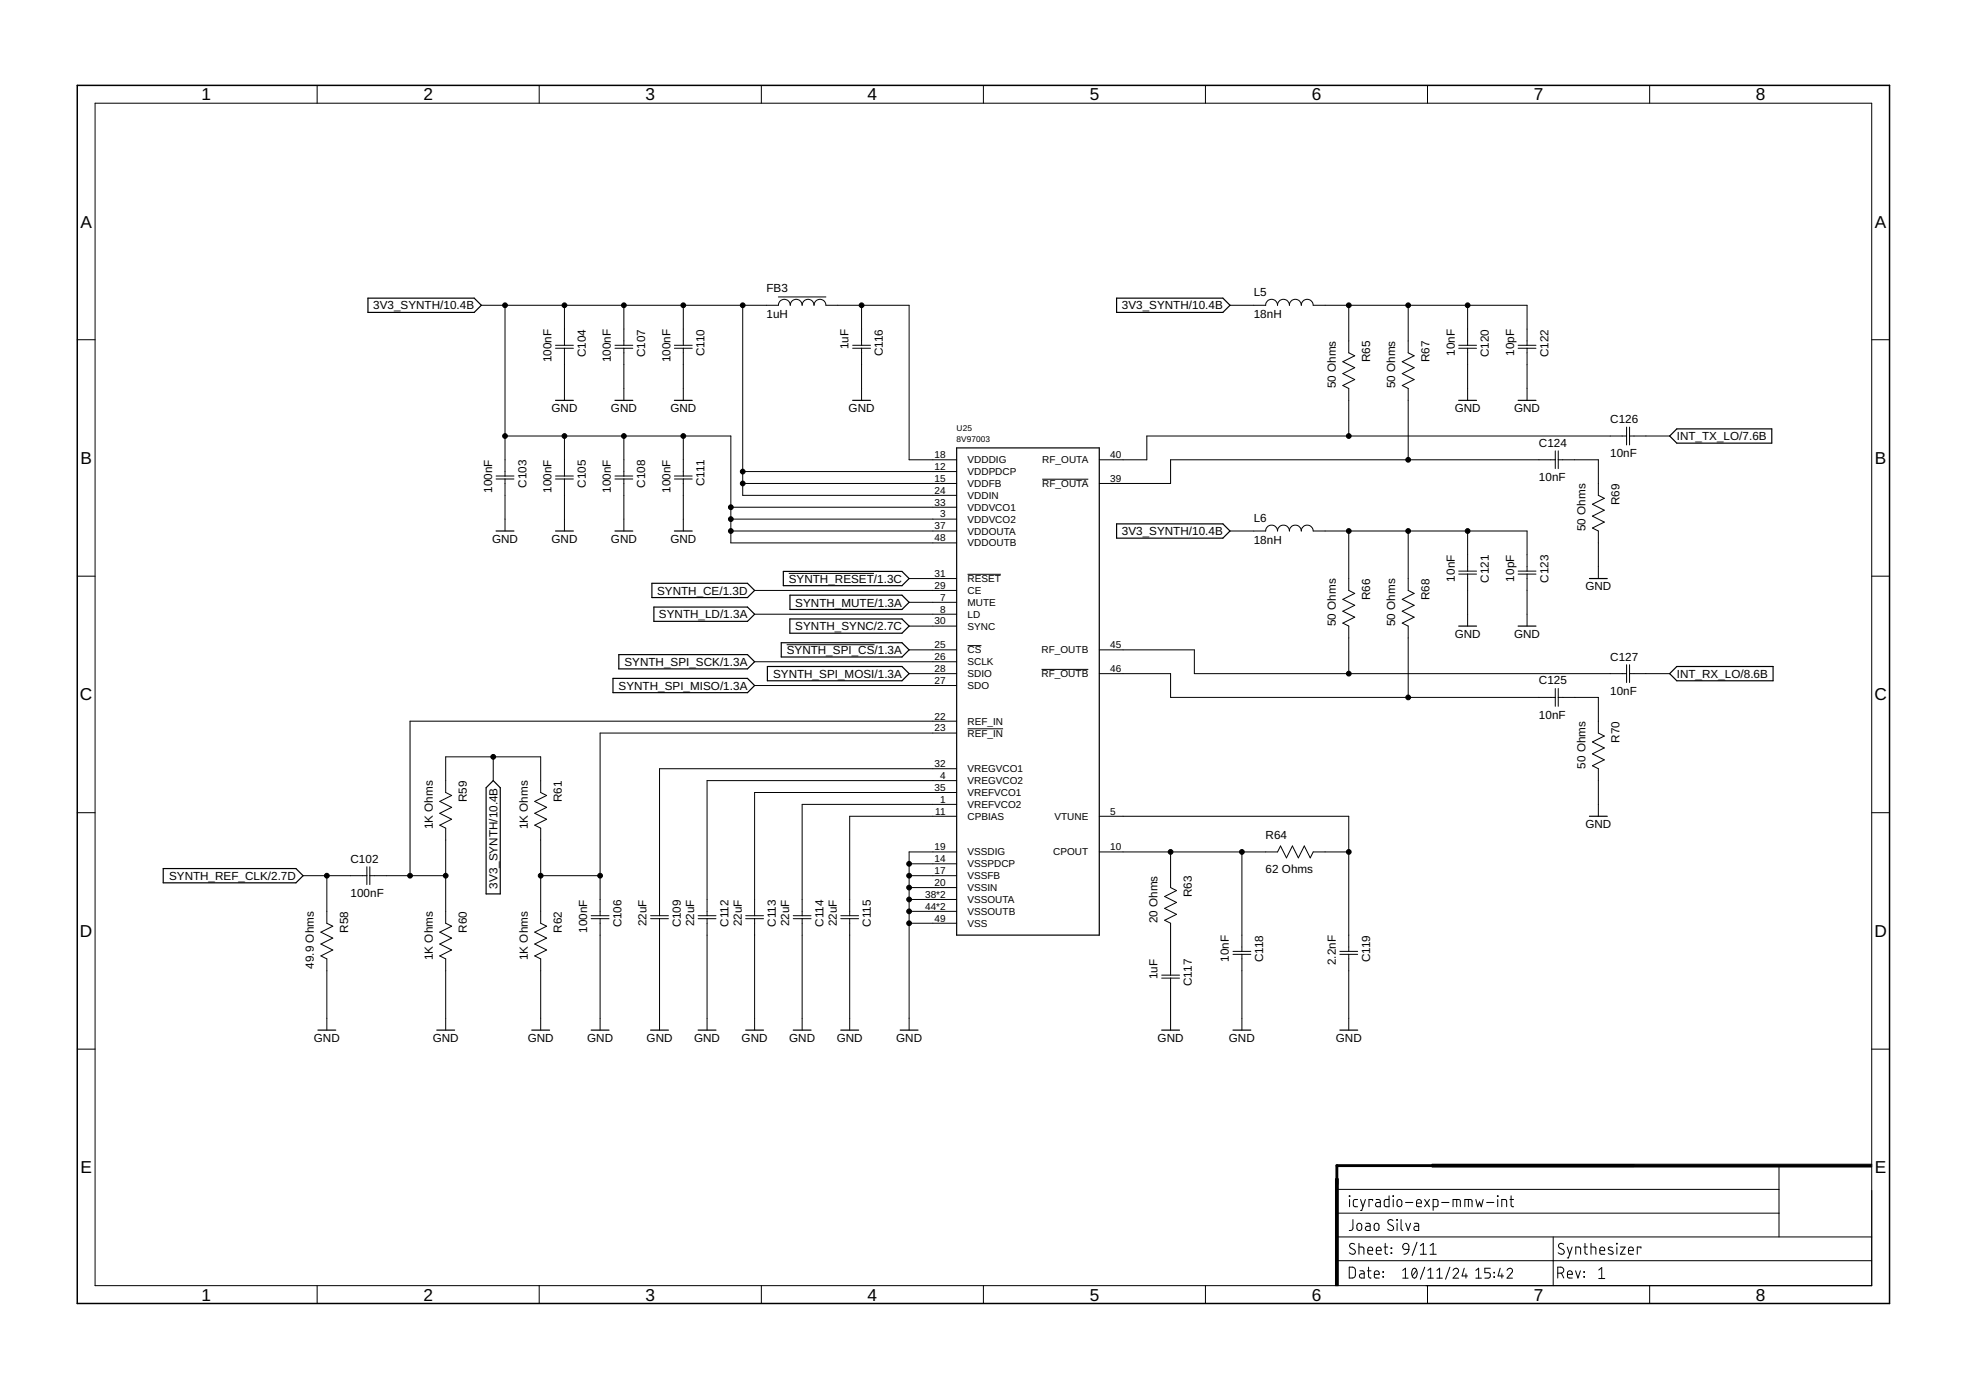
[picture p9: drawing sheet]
<svg xmlns="http://www.w3.org/2000/svg" width="420mm" height="297mm" viewBox="0 0 420 297" stroke-linecap="round" stroke-linejoin="round" font-family="sans-serif">
<g fill="none" stroke="#000" stroke-width=".21">
<path d="M67.8 18.2v3.9M115.2 18.2v3.9M162.7 18.2v3.9M210.2 18.2v3.9M257.6 18.2v3.9M305.1 18.2v3.9M352.6 18.2v3.9M20.3 22.1h379.7v252.6h-379.7zM16.5 72.6h3.8M102.9 65.2h63.4a1.27 1.27 0 0 1 1.3-1.2 1.27 1.27 0 0 1 1.3 1.2 1.27 1.27 0 0 1 1.3-1.2 1.27 1.27 0 0 1 1.2 1.2 1.27 1.27 0 0 1 1.3-1.2 1.27 1.27 0 0 1 1.3 1.2 1.27 1.27 0 0 1 1.2-1.2 1.27 1.27 0 0 1 1.3 1.2h17.8v33.1h10.1M107.9 65.2v36.5M118.7 73.8h3.8"/>
<path d="M118.7 74.4h3.8M120.6 65.2v8.6M120.6 74.4v11.2M131.4 73.8h3.8M131.4 74.4h3.8M133.3 65.2v8.6M133.3 74.4v11.2M144.1 73.8h3.8M144.1 74.4h3.8M146 65.2v8.6M146 74.4v11.2M158.7 65.2v40.7h45.7"/>
<path d="M166.3 63.5h10.2M182.2 73.8h3.8M182.2 74.4h3.8M184.1 65.2v8.6M184.1 74.4v11.2M262.9 65.2h7.6a1.27 1.27 0 0 1 1.3-1.2 1.27 1.27 0 0 1 1.2 1.2 1.27 1.27 0 0 1 1.3-1.2 1.27 1.27 0 0 1 1.3 1.2 1.27 1.27 0 0 1 1.2-1.2 1.27 1.27 0 0 1 1.3 1.2 1.27 1.27 0 0 1 1.3-1.2 1.27 1.27 0 0 1 1.2 1.2h45.7v8.6M288.2 65.2v10.2l1.3 .6-2.5 1.3 2.5 1.3-2.5 1.2 2.5 1.3-2.5 1.3 1.2 .6v10.2M300.9 65.2v10.2l1.3 .6-2.5 1.3 2.5 1.3-2.5 1.2 2.5 1.3-2.5 1.3 1.2 .6v15.3M311.7 73.8h3.9M311.7 74.4h3.9M313.6 65.2v8.6M313.6 74.4v11.2"/>
<path d="M324.4 73.8h3.9M324.4 74.4h3.9M326.3 74.4v11.2M400 72.6h3.8M107.9 93.2h48.3v22.8h48.2M120.6 93.2v8.5M133.3 93.2v8.5M146 93.2v8.5M332.4 98.3h-82.2v5h-15.3M332.4 96.4v3.7M333 98.3h8.6v7.6l1.3 .6-2.6 1.3 2.6 1.2-2.6 1.3 2.6 1.3-2.6 1.2 1.3 .7v10.1M333 96.4v3.7"/>
<path d="M347.6 93.2h-102.5v5.1h-10.2M347.6 91.3v3.8M348.3 91.3v3.8M348.3 93.2h8.5M106 101.7h3.8M106 102.4h3.8M107.9 102.4v11.1M118.7 101.7h3.8M118.7 102.4h3.8M120.6 102.4v11.1M131.4 101.7h3.8M131.4 102.4h3.8"/>
<path d="M133.3 102.4v11.1M144.1 101.7h3.8M144.1 102.4h3.8M146 102.4v11.1M156.2 108.4h48.2M156.2 110.9h48.2M156.2 113.5h48.2M158.7 103.3h45.7M158.7 100.8h45.7M222.7 102.4h9.9M262.9 113.5h7.6a1.27 1.27 0 0 1 1.3-1.3 1.27 1.27 0 0 1 1.2 1.3 1.27 1.27 0 0 1 1.3-1.3 1.27 1.27 0 0 1 1.3 1.3 1.27 1.27 0 0 1 1.2-1.3 1.27 1.27 0 0 1 1.3 1.3 1.27 1.27 0 0 1 1.3-1.3 1.27 1.27 0 0 1 1.2 1.3h45.7v8.5M288.2 113.5v12.7l1.3 .6-2.5 1.3 2.5 1.2-2.5 1.3 2.5 1.3-2.5 1.3 1.2 .6v10.2"/>
<path d="M300.9 113.5v12.7l1.3 .6-2.5 1.3 2.5 1.2-2.5 1.3 2.5 1.3-2.5 1.3 1.2 .6v15.2M313.6 113.5v8.5M16.5 123.1h3.8M161.3 126.2h43.1M161.3 131.3h43.1M168.1 137.8h18.8M168.6 122.5h18.2M194.3 138.9h10.1M194.3 123.6h10.1M194.3 128.7h10.1M194.3 133.8h10.1M206.8 122.7h7.1"/>
<path d="M206.8 138h2.9M234.9 138.9h20.3v5.1h92.4M311.7 122h3.9M311.7 122.7h3.9M313.6 122.7v11.1M324.4 122h3.9M324.4 122.7h3.9M326.3 122.7v11.1M400 123.1h3.8M161.3 141.4h43.1M161.3 146.5h43.1M194.3 144h10.1"/>
<path d="M204.4 156.7h-76.2v39M204.4 154.1h-116.8v33M206.8 155.7h7.6M222.6 143h10M234.9 144h15.3v5h82.2M332.4 147.1v3.8M333 149h8.6v7.7l1.3 .6-2.6 1.3 2.6 1.2-2.6 1.3 2.6 1.3-2.6 1.2 1.3 .7v10.1M333 147.1v3.8M347.6 142v3.9M348.3 144h8.5M348.3 142v3.9M16.5 173.7h3.8"/>
<path d="M105.4 161.7v5.1M204.4 171.9h-33v23.8M204.4 174.4h-22.8v21.3M204.4 164.3h-63.5v31.4M204.4 166.8h-53.3v28.9M204.4 169.4h-43.1v26.3M234.9 174.4h53.3v28.9M400 173.7h3.8M64.8 187.1h13.6M69.8 187.1v10.2l1.3 .6-2.5 1.3 2.5 1.3-2.5 1.2 2.5 1.3-2.5 1.3 1.2 .6v15.2M78.4 185.2v3.8M79 187.1h16.2"/>
<path d="M79 185.2v3.8M115.5 187.1h12.7M126.3 195.7h3.9M126.3 196.3h3.9M128.2 196.3v23.8M139 195.7h3.9M139 196.3h3.9M140.9 196.3v23.8M149.2 195.7h3.8M149.2 196.3h3.8M151.1 196.3v23.8M159.4 195.7h3.8"/>
<path d="M159.4 196.3h3.8M161.3 196.3v23.8M169.5 195.7h3.8M169.5 196.3h3.8M171.4 196.3v23.8M179.7 195.7h3.8M179.7 196.3h3.8M181.6 196.3v23.8M194.3 184.6h10.1M194.3 187.1h10.1M194.3 189.7h10.1M194.3 192.2h10.1"/>
<path d="M194.3 194.8h10.1M194.3 197.3h10.1M204.4 182.1h-10.1v38M234.9 182.1h38.1l.7-1.3 1.2 2.5 1.3-2.5 1.3 2.5 1.2-2.5 1.3 2.5 .6-1.2h7.6M250.2 182.1v7.6l1.2 .6-2.5 1.3 2.5 1.2-2.5 1.3 2.5 1.3-2.5 1.3 1.3 .6v11.1M265.4 182.1v21.2M248.3 208.4h3.8M248.3 209h3.8M250.2 209v11.1M263.5 203.3h3.8M263.5 203.9h3.8M265.4 203.9v16.2"/>
<path d="M286.3 203.3h3.9M286.3 203.9h3.9M288.2 203.9v16.2M16.5 224.2h3.8M95.2 220.1v-15.2l-1.2-.6 2.5-1.3-2.5-1.3 2.5-1.2-2.5-1.3 2.5-1.3-1.3-.6v-20.3l-1.2-.7 2.5-1.2-2.5-1.3 2.5-1.3-2.5-1.2 2.5-1.3-1.3-.6v-7.7h20.3v7.7l1.3 .6-2.5 1.3 2.5 1.2-2.5 1.3 2.5 1.3-2.5 1.2 1.2 .7v20.3l1.3 .6-2.5 1.3 2.5 1.3-2.5 1.2 2.5 1.3-2.5 1.3 1.2 .6v15.2M400 224.2h3.8M285.7 254.2h94.5M285.7 259.2h94.5M288.4 255.5l.1 .2zM288.4 256.3v1.6M290.1 256.3h-.6l-.3 .4 .1 1.1 .8 .1M290.8 256.3l.5 1.6"/>
<path d="M291.8 256.3l-.8 2.4h-.2M293.3 256.6v-.3h-.7v1.6M294.1 256.3h.6l.3 .4v1.2h-.6a.46 .46 0 0 1-.4-.5 .46 .46 0 0 1 .4-.4h.6M296.9 255.5v2.4h-.8l-.3-.4 .1-.9 .2-.3h.8M297.7 255.5l.1 .2zM297.8 256.3v1.6M298.8 256.4l.4-.1a.92 .92 0 0 1 .1 1.5l-.3 .1a.92 .92 0 0 1-.2-1.5zM300.4 257h1.5M302.7 257.1h1.1a.55 .55 0 0 0-.4-.8 .55 .55 0 0 0-.7 .5l.1 1 1 .1M304.5 256.3l1 1.6M305.5 256.3l-1 1.6M306.3 257.9h.8l.2-.3v-1l-.2-.3h-.8v2.4"/>
<path d="M308.1 257h1.6M310.5 257.9v-1.6l1.5 .1 .1 1.5M311.3 256.3v1.6M313.1 257.9v-1.6l1.4 .1 .1 1.5M313.8 256.3v1.6M315.4 256.3l.4 1.6 .4-1.1 .4 1.1 .4-1.6M317.7 257h1.6M320 255.5l.1 .2zM320.1 256.3v1.6M321 257.9v-1.6l.9 .1 .1 1.5M322.7 256.3h.8M322.9 255.5l.1 2.1 .5 .3"/>
<path d="M380.2 249.1v15.2M67.8 274.7v3.9M115.2 274.7v3.9M162.7 274.7v3.9M210.2 274.7v3.9M257.6 274.7v3.9M285.7 269.4h114.3M285.7 264.3h114.3M288.4 270.8h.8l.4 .4v1.5l-.4 .4h-.8zM289.1 260.6v2l-.2 .3-.5 .1M289.5 265.9a.58 .58 0 0 0-.9-.1 .58 .58 0 0 0 .1 .9l.7 .4a.58 .58 0 0 1 .1 .8 .58 .58 0 0 1-.9 0l-.2-.2M290.2 261.5l.4-.1a.92 .92 0 0 1 .2 1.5l-.4 .1a.92 .92 0 0 1-.2-1.5z"/>
<path d="M290.4 266.5l1 .1 .1 1.4M290.4 265.7v2.3M290.6 271.6h.7l.2 .3v1.2h-.5a.46 .46 0 0 1-.5-.4 .46 .46 0 0 1 .5-.5h.5M291.9 261.4h.7l.2 .2v1.4h-.6a.46 .46 0 0 1-.4-.5 .46 .46 0 0 1 .4-.5h.6M292.2 271.6h.8M292.3 267.3h1a.54 .54 0 0 0-.3-.8 .54 .54 0 0 0-.7 .5l.1 .9 .9 .1M292.5 270.8v1.9l.1 .3 .4 .1M293.7 272.3h1a.54 .54 0 0 0-.3-.7 .54 .54 0 0 0-.7 .5l.1 .9 .9 .1M293.8 261.6l.5-.2a.92 .92 0 0 1 .1 1.5l-.3 .1-.3-.2-.1-.4zM294.1 267.3h1.1a.54 .54 0 0 0-.4-.8 .54 .54 0 0 0-.7 .5l.1 .9 1 .1M295.6 272.8l.1 .1zM295.6 271.8l.1 .1z"/>
<path d="M295.8 266.5h.8M296 265.7l.1 2.1 .5 .2M297.3 266.7l.1 .1zM297.3 267.7l.1 .1zM297.7 260.8a.58 .58 0 0 0-.9-.1 .58 .58 0 0 0 .1 .9l.7 .4a.59 .59 0 0 1 0 .9 .59 .59 0 0 1-.8-.1l-.3-.2M298.5 260.6l.1 .2zM298.6 261.4v1.6M299.4 260.6v2l.2 .2 .2 .2M299.8 273.1h1.1M299.8 271.5l.6-.5v2.1M299.9 266a.65 .65 0 0 1 .7-.3 .65 .65 0 0 1 .5 .7v.6h-.8a.61 .61 0 0 1-.5-.4 .61 .61 0 0 1 .1-.6zM300.4 261.4l.5 1.6 .6-1.6"/>
<path d="M301.1 267l-.3 .7-.8 .3M302 271.2l.1-.1a.88 .88 0 0 1 .8 1.2l-.1 .3a.51 .51 0 0 1-.5 .5 .51 .51 0 0 1-.5-.5l-.1-.8zM302.3 261.4h.7l.2 .2v1.4h-.6a.46 .46 0 0 1-.4-.5 .46 .46 0 0 1 .4-.5h.6M302.7 271.5l-.9 1.2M302.8 265.5l-1 2.8M303.6 268h1.2M303.6 266.2l.6-.5v2.3M304.5 270.8l-.9 2.6M305.1 274.7v3.9M305.2 273.1h1.1M305.2 271.5l.6-.5v2.1M305.6 268h1.3"/>
<path d="M305.6 266.2l.7-.5v2.3M307.1 273.1h1.2M307.1 271.5l.6-.5v2.1M309.9 270.8l-1 2.6M310.5 271.5a.58 .58 0 0 1 .9-.5 .58 .58 0 0 1 .1 1l-1 1.1h1.2M312.9 271l-.4 1.7h1.1M313.3 272.2v.9M315.4 273.1h1.2M315.4 271.5l.6-.5v2.1M318.5 271h-1.2v1h.7a.59 .59 0 0 1 .5 .6 .59 .59 0 0 1-.5 .5h-.7M319.3 271.9l.1 .1zM319.3 272.8l.1 .2z"/>
<path d="M320.6 271l-.5 1.7h1.2M321 272.2v.9M322.1 271.5a.58 .58 0 0 1 .8-.5 .58 .58 0 0 1 .2 1l-1 1.1h1.1M331.9 264.3v10.4M332.9 272.1h.6a.65 .65 0 0 0 .7-.7 .65 .65 0 0 0-.7-.6h-.6v2.3M333.7 272.1l.5 1M334.2 265.9a.58 .58 0 0 0-.9-.1 .58 .58 0 0 0 0 .9l.8 .4a.59 .59 0 0 1 0 .8 .59 .59 0 0 1-.9 0l-.2-.2M334.9 266.5l.6 1.5M335 272.3h1a.54 .54 0 0 0-.3-.7 .54 .54 0 0 0-.7 .5l.1 .9 .9 .1M336 266.5l-.8 2.3h-.3M336.7 271.6l.5 1.5 .6-1.5M336.8 268v-1.5l.9 .1 .1 1.4"/>
<path d="M338.5 266.5h.8M338.5 271.8l.1 .1zM338.5 272.8l.1 .1zM338.7 265.7v2l.2 .2 .4 .1M340 266.5l1 .1 .1 1.4M340 265.7v2.3M341.7 271.4l.6-.5v2.3M341.7 273.2h1.3M341.9 267.3h1a.54 .54 0 0 0-.3-.8 .54 .54 0 0 0-.7 .5l.1 .9 .9 .1M344.6 266.6l-.7-.1-.2 .4 1 .6v.4l-.3 .1-.7-.1M345.5 265.7l.1 .1zM345.5 266.5v1.5"/>
<path d="M346.3 266.5h1l-1 1.5h1M348 267.3h1.1a.54 .54 0 0 0-.4-.8 .54 .54 0 0 0-.7 .5l.1 .9 1 .1M350.7 266.7v-.2h-.8v1.5M352.6 274.7v3.9"/>
</g>
<g fill="none" stroke="#000" stroke-width=".25">
<path d="M78.6 63.7h22.7l1.6 1.5-1.6 1.6h-22.7zM238.6 63.7h22.7l1.6 1.5-1.6 1.6h-22.7zM118.7 85.6h3.8M131.4 85.6h3.8M144.1 85.6h3.8M182.2 85.6h3.8M204.4 95.7h30.5v104.1h-30.5zM311.7 85.6h3.9M324.4 85.6h3.9M358.4 91.7h20.3v3h-20.3l-1.6-1.5zM106 113.5h3.8M118.7 113.5h3.8"/>
<path d="M131.4 113.5h3.8M144.1 113.5h3.8M238.6 112h22.7l1.6 1.5-1.6 1.5h-22.7zM132.2 139.9h27.5l1.6 1.5-1.6 1.5h-27.5zM139.3 124.7h20.4l1.6 1.5-1.6 1.5h-20.4zM139.7 129.7h20l1.6 1.6-1.6 1.5h-20zM167 137.4h25.8l1.5 1.5-1.5 1.5h-25.8zM167.4 122.1h25.4l1.5 1.5-1.5 1.6h-25.4zM168.8 132.3h24l1.5 1.5-1.5 1.5h-24zM168.8 127.2h24l1.5 1.5-1.5 1.5h-24zM311.7 133.8h3.9M324.4 133.8h3.9"/>
<path d="M339.7 123.6h3.8M131 145h28.7l1.6 1.5-1.6 1.5h-28.7zM164 142.4h28.8l1.5 1.6-1.5 1.5h-28.8zM356.8 144l1.6-1.6h20.5v3.1h-20.5zM105.4 166.8l1.5 1.5v22.7h-3v-22.7zM339.7 174.4h3.8M34.9 185.6h28.3l1.6 1.5-1.6 1.6h-28.3zM67.9 220.1h3.9M93.3 220.1h3.9M113.6 220.1h3.9M126.3 220.1h3.9M139 220.1h3.9"/>
<path d="M149.2 220.1h3.8M159.4 220.1h3.8M169.5 220.1h3.8M179.7 220.1h3.8M192.4 220.1h3.8M248.3 220.1h3.8M263.5 220.1h3.8M286.3 220.1h3.9"/>
</g>
<path d="M16.5 18.2h387.3v260.4h-387.3z" fill="none" stroke="#000" stroke-width=".32"/>
<path d="M285.4 251.9h.6v22.8h-.6zM306 248.8h94v.6h-94z" fill="#000" stroke="#000" stroke-width=".21"/>
<path d="M349.2 249.1h-63.5v3.8" fill="none" stroke="#000" stroke-width=".61"/>
<g fill="#000" stroke="#000" stroke-width=".21">
<circle cx="107.9" cy="65.2" r=".51"/>
<circle cx="120.6" cy="65.2" r=".51"/>
<circle cx="133.3" cy="65.2" r=".51"/>
<circle cx="146" cy="65.2" r=".51"/>
<circle cx="158.7" cy="65.2" r=".51"/>
<circle cx="184.1" cy="65.2" r=".51"/>
<circle cx="288.2" cy="65.2" r=".51"/>
<circle cx="300.9" cy="65.2" r=".51"/>
<circle cx="313.6" cy="65.2" r=".51"/>
<circle cx="107.9" cy="93.2" r=".51"/>
<circle cx="120.6" cy="93.2" r=".51"/>
<circle cx="133.3" cy="93.2" r=".51"/>
<circle cx="146" cy="93.2" r=".51"/>
<circle cx="288.2" cy="93.2" r=".51"/>
<circle cx="300.9" cy="98.3" r=".51"/>
<circle cx="156.2" cy="108.4" r=".51"/>
<circle cx="156.2" cy="110.9" r=".51"/>
<circle cx="156.2" cy="113.5" r=".51"/>
<circle cx="158.7" cy="100.8" r=".51"/>
<circle cx="158.7" cy="103.3" r=".51"/>
<circle cx="288.2" cy="113.5" r=".51"/>
<circle cx="300.9" cy="113.5" r=".51"/>
<circle cx="313.6" cy="113.5" r=".51"/>
<circle cx="288.2" cy="144" r=".51"/>
<circle cx="300.9" cy="149" r=".51"/>
<circle cx="105.4" cy="161.7" r=".51"/>
<circle cx="69.8" cy="187.1" r=".51"/>
<circle cx="87.6" cy="187.1" r=".51"/>
<circle cx="95.2" cy="187.1" r=".51"/>
<circle cx="115.5" cy="187.1" r=".51"/>
<circle cx="128.2" cy="187.1" r=".51"/>
<circle cx="194.3" cy="194.8" r=".51"/>
<circle cx="194.3" cy="184.6" r=".51"/>
<circle cx="194.3" cy="192.2" r=".51"/>
<circle cx="194.3" cy="187.1" r=".51"/>
<circle cx="194.3" cy="189.7" r=".51"/>
<circle cx="194.3" cy="197.3" r=".51"/>
<circle cx="250.2" cy="182.1" r=".51"/>
<circle cx="265.4" cy="182.1" r=".51"/>
<circle cx="288.2" cy="182.1" r=".51"/>
</g>
<g font-size="3.7">
<text x="43" y="21.4">1</text>
<text x="90.5" y="21.4">2</text>
<text x="138" y="21.4">3</text>
<text x="185.4" y="21.4">4</text>
<text x="232.9" y="21.4">5</text>
<text x="280.3" y="21.4">6</text>
<text x="327.8" y="21.4">7</text>
<text x="375.3" y="21.4">8</text>
<text x="17.2" y="48.6">A</text>
<text x="400.7" y="48.6">A</text>
<text x="17.2" y="99.2">B</text>
<text x="400.7" y="99.2">B</text>
<text x="17.1" y="149.7">C</text>
<text x="400.6" y="149.7">C</text>
<text x="17.1" y="200.2">D</text>
<text x="400.6" y="200.2">D</text>
<text x="17.2" y="250.8">E</text>
<text x="400.7" y="250.8">E</text>
<text x="43" y="277.9">1</text>
<text x="90.5" y="277.9">2</text>
<text x="138" y="277.9">3</text>
<text x="185.4" y="277.9">4</text>
<text x="232.9" y="277.9">5</text>
<text x="280.3" y="277.9">6</text>
<text x="327.8" y="277.9">7</text>
<text x="375.3" y="277.9">8</text>
</g>
<g font-size="2.5">
<text x="163.8" y="62.5">FB3</text>
<text x="267.9" y="63.2">L5</text>
<text x="79.7" y="66.1">3V3_SYNTH/10.4B</text>
<text x="163.8" y="68">1uH</text>
<text x="239.7" y="66.1">3V3_SYNTH/10.4B</text>
<text x="267.9" y="68">18nH</text>
<text x="117.9" y="77.4" transform="rotate(-90 117.9 77.4)">100nF</text>
<text x="125.2" y="76.3" transform="rotate(-90 125.2 76.3)">C104</text>
<text x="130.6" y="77.4" transform="rotate(-90 130.6 77.4)">100nF</text>
<text x="137.9" y="76.3" transform="rotate(-90 137.9 76.3)">C107</text>
<text x="143.3" y="77.4" transform="rotate(-90 143.3 77.4)">100nF</text>
<text x="150.6" y="76.1" transform="rotate(-90 150.6 76.1)">C110</text>
<text x="181.4" y="74.6" transform="rotate(-90 181.4 74.6)">1uF</text>
<text x="188.7" y="76.1" transform="rotate(-90 188.7 76.1)">C116</text>
<text x="292.8" y="77.4" transform="rotate(-90 292.8 77.4)">R65</text>
<text x="305.5" y="77.4" transform="rotate(-90 305.5 77.4)">R67</text>
<text x="310.9" y="76" transform="rotate(-90 310.9 76)">10nF</text>
<text x="318.2" y="76.3" transform="rotate(-90 318.2 76.3)">C120</text>
<text x="323.6" y="76" transform="rotate(-90 323.6 76)">10pF</text>
<text x="330.9" y="76.3" transform="rotate(-90 330.9 76.3)">C122</text>
<text x="285.5" y="83" transform="rotate(-90 285.5 83)">50 Ohms</text>
<text x="298.2" y="83" transform="rotate(-90 298.2 83)">50 Ohms</text>
<text x="117.9" y="88.1">GND</text>
<text x="130.6" y="88.1">GND</text>
<text x="143.3" y="88.1">GND</text>
<text x="181.4" y="88.1">GND</text>
<text x="310.9" y="88.1">GND</text>
<text x="323.6" y="88.1">GND</text>
<text x="328.9" y="95.5">C124</text>
<text x="344.1" y="90.4">C126</text>
<text x="358.4" y="94.1">INT_TX_LO/7.6B</text>
<text x="344.1" y="97.7">10nF</text>
<text x="105.2" y="105.4" transform="rotate(-90 105.2 105.4)">100nF</text>
<text x="112.5" y="104.2" transform="rotate(-90 112.5 104.2)">C103</text>
<text x="117.9" y="105.4" transform="rotate(-90 117.9 105.4)">100nF</text>
<text x="125.2" y="104.2" transform="rotate(-90 125.2 104.2)">C105</text>
<text x="130.6" y="105.4" transform="rotate(-90 130.6 105.4)">100nF</text>
<text x="137.9" y="104.2" transform="rotate(-90 137.9 104.2)">C108</text>
<text x="143.3" y="105.4" transform="rotate(-90 143.3 105.4)">100nF</text>
<text x="150.6" y="103.9" transform="rotate(-90 150.6 103.9)">C111</text>
<text x="328.9" y="102.8">10nF</text>
<text x="346.1" y="107.9" transform="rotate(-90 346.1 107.9)">R69</text>
<text x="267.9" y="111.5">L6</text>
<text x="338.8" y="113.5" transform="rotate(-90 338.8 113.5)">50 Ohms</text>
<text x="105.2" y="116">GND</text>
<text x="117.9" y="116">GND</text>
<text x="130.6" y="116">GND</text>
<text x="143.3" y="116">GND</text>
<text x="239.7" y="114.4">3V3_SYNTH/10.4B</text>
<text x="267.9" y="116.3">18nH</text>
<text x="168.6" y="124.5">SYNTH_RESET/1.3C</text>
<text x="310.9" y="124.3" transform="rotate(-90 310.9 124.3)">10nF</text>
<text x="318.2" y="124.6" transform="rotate(-90 318.2 124.6)">C121</text>
<text x="323.6" y="124.3" transform="rotate(-90 323.6 124.3)">10pF</text>
<text x="330.9" y="124.6" transform="rotate(-90 330.9 124.6)">C123</text>
<text x="140.4" y="127.1">SYNTH_CE/1.3D</text>
<text x="170" y="129.6">SYNTH_MUTE/1.3A</text>
<text x="292.8" y="128.2" transform="rotate(-90 292.8 128.2)">R66</text>
<text x="305.5" y="128.2" transform="rotate(-90 305.5 128.2)">R68</text>
<text x="338.8" y="126.2">GND</text>
<text x="140.8" y="132.1">SYNTH_LD/1.3A</text>
<text x="170" y="134.7">SYNTH_SYNC/2.7C</text>
<text x="285.5" y="133.8" transform="rotate(-90 285.5 133.8)">50 Ohms</text>
<text x="298.2" y="133.8" transform="rotate(-90 298.2 133.8)">50 Ohms</text>
<text x="310.9" y="136.3">GND</text>
<text x="323.6" y="136.3">GND</text>
<text x="133.4" y="142.3">SYNTH_SPI_SCK/1.3A</text>
<text x="168.1" y="139.8">SYNTH_SPI_CS/1.3A</text>
<text x="344.1" y="141.2">C127</text>
<text x="132.2" y="147.4">SYNTH_SPI_MISO/1.3A</text>
<text x="165.2" y="144.8">SYNTH_SPI_MOSI/1.3A</text>
<text x="328.9" y="146.3">C125</text>
<text x="344.1" y="148.5">10nF</text>
<text x="358.4" y="144.8">INT_RX_LO/8.6B</text>
<text x="328.9" y="153.6">10nF</text>
<text x="346.1" y="158.7" transform="rotate(-90 346.1 158.7)">R70</text>
<text x="338.8" y="164.3" transform="rotate(-90 338.8 164.3)">50 Ohms</text>
<text x="99.8" y="171.4" transform="rotate(-90 99.8 171.4)">R59</text>
<text x="120.1" y="171.4" transform="rotate(-90 120.1 171.4)">R61</text>
<text x="92.5" y="177.2" transform="rotate(-90 92.5 177.2)">1K Ohms</text>
<text x="112.8" y="177.2" transform="rotate(-90 112.8 177.2)">1K Ohms</text>
<text x="270.5" y="179.3">R64</text>
<text x="338.8" y="177">GND</text>
<text x="74.9" y="184.4">C102</text>
<text x="36.1" y="188">SYNTH_REF_CLK/2.7D</text>
<text x="74.9" y="191.7">100nF</text>
<text x="106.3" y="189.9" transform="rotate(-90 106.3 189.9)">3V3_SYNTH/10.4B</text>
<text x="254.7" y="191.7" transform="rotate(-90 254.7 191.7)">R63</text>
<text x="270.5" y="186.6">62 Ohms</text>
<text x="138.2" y="197.9" transform="rotate(-90 138.2 197.9)">22uF</text>
<text x="148.3" y="197.9" transform="rotate(-90 148.3 197.9)">22uF</text>
<text x="158.5" y="197.9" transform="rotate(-90 158.5 197.9)">22uF</text>
<text x="168.7" y="197.9" transform="rotate(-90 168.7 197.9)">22uF</text>
<text x="178.8" y="197.9" transform="rotate(-90 178.8 197.9)">22uF</text>
<text x="247.4" y="197.3" transform="rotate(-90 247.4 197.3)">20 Ohms</text>
<text x="74.4" y="199.3" transform="rotate(-90 74.4 199.3)">R58</text>
<text x="99.8" y="199.3" transform="rotate(-90 99.8 199.3)">R60</text>
<text x="120.1" y="199.3" transform="rotate(-90 120.1 199.3)">R62</text>
<text x="125.5" y="199.3" transform="rotate(-90 125.5 199.3)">100nF</text>
<text x="132.8" y="198.2" transform="rotate(-90 132.8 198.2)">C106</text>
<text x="145.5" y="198.2" transform="rotate(-90 145.5 198.2)">C109</text>
<text x="155.7" y="198" transform="rotate(-90 155.7 198)">C112</text>
<text x="165.8" y="198" transform="rotate(-90 165.8 198)">C113</text>
<text x="176" y="198" transform="rotate(-90 176 198)">C114</text>
<text x="186.1" y="198" transform="rotate(-90 186.1 198)">C115</text>
<text x="67.1" y="207" transform="rotate(-90 67.1 207)">49.9 Ohms</text>
<text x="92.5" y="205.2" transform="rotate(-90 92.5 205.2)">1K Ohms</text>
<text x="112.8" y="205.2" transform="rotate(-90 112.8 205.2)">1K Ohms</text>
<text x="247.4" y="209.2" transform="rotate(-90 247.4 209.2)">1uF</text>
<text x="262.6" y="205.5" transform="rotate(-90 262.6 205.5)">10nF</text>
<text x="269.9" y="205.6" transform="rotate(-90 269.9 205.6)">C118</text>
<text x="285.5" y="206.2" transform="rotate(-90 285.5 206.2)">2.2nF</text>
<text x="292.8" y="205.6" transform="rotate(-90 292.8 205.6)">C119</text>
<text x="254.7" y="210.7" transform="rotate(-90 254.7 210.7)">C117</text>
<text x="67.1" y="222.7">GND</text>
<text x="92.5" y="222.7">GND</text>
<text x="112.8" y="222.7">GND</text>
<text x="125.5" y="222.7">GND</text>
<text x="138.2" y="222.7">GND</text>
<text x="148.3" y="222.7">GND</text>
<text x="158.5" y="222.7">GND</text>
<text x="168.7" y="222.7">GND</text>
<text x="178.8" y="222.7">GND</text>
<text x="191.5" y="222.7">GND</text>
<text x="247.4" y="222.7">GND</text>
<text x="262.6" y="222.7">GND</text>
<text x="285.5" y="222.7">GND</text>
</g>
<g font-size="2.1">
<text x="199.7" y="100.4">12</text>
<text x="199.7" y="97.9">18</text>
<text x="206.8" y="101.5">VDDPDCP</text>
<text x="206.8" y="99">VDDDIG</text>
<text x="222.7" y="99">RF_OUTA</text>
<text x="237.3" y="97.9">40</text>
<text x="199.7" y="103">15</text>
<text x="199.7" y="105.5">24</text>
<text x="206.8" y="104.1">VDDFB</text>
<text x="206.8" y="106.6">VDDIN</text>
<text x="222.7" y="104.1">RF_OUTA</text>
<text x="237.3" y="103">39</text>
<text x="199.7" y="108">33</text>
<text x="199.7" y="113.1">37</text>
<text x="200.9" y="110.6">3</text>
<text x="206.8" y="109.2">VDDVCO1</text>
<text x="206.8" y="111.7">VDDVCO2</text>
<text x="199.7" y="115.7">48</text>
<text x="206.8" y="114.2">VDDOUTA</text>
<text x="206.8" y="116.8">VDDOUTB</text>
<text x="199.7" y="123.3">31</text>
<text x="199.7" y="125.8">29</text>
<text x="206.8" y="124.4">RESET</text>
<text x="200.9" y="128.4">7</text>
<text x="200.9" y="130.9">8</text>
<text x="206.8" y="126.9">CE</text>
<text x="206.8" y="129.5">MUTE</text>
<text x="199.7" y="133.4">30</text>
<text x="206.8" y="132">LD</text>
<text x="206.8" y="134.6">SYNC</text>
<text x="199.7" y="138.5">25</text>
<text x="199.7" y="141.1">26</text>
<text x="199.7" y="143.6">28</text>
<text x="206.8" y="139.6">CS</text>
<text x="206.8" y="142.2">SCLK</text>
<text x="222.6" y="139.6">RF_OUTB</text>
<text x="237.3" y="143.6">46</text>
<text x="237.3" y="138.5">45</text>
<text x="199.7" y="146.1">27</text>
<text x="206.8" y="144.7">SDIO</text>
<text x="206.8" y="147.3">SDO</text>
<text x="222.6" y="144.7">RF_OUTB</text>
<text x="199.7" y="153.8">22</text>
<text x="206.8" y="154.9">REF_IN</text>
<text x="199.7" y="156.3">23</text>
<text x="206.8" y="157.4">REF_IN</text>
<text x="199.7" y="163.9">32</text>
<text x="200.9" y="166.5">4</text>
<text x="206.8" y="165">VREGVCO1</text>
<text x="206.8" y="167.6">VREGVCO2</text>
<text x="199.7" y="169">35</text>
<text x="200.9" y="171.5">1</text>
<text x="206.8" y="172.7">VREFVCO2</text>
<text x="206.8" y="170.1">VREFVCO1</text>
<text x="199.9" y="174.1">11</text>
<text x="206.8" y="175.2">CPBIAS</text>
<text x="225.3" y="175.2">VTUNE</text>
<text x="237.3" y="174.1">5</text>
<text x="199.7" y="184.2">14</text>
<text x="199.7" y="181.7">19</text>
<text x="206.8" y="185.4">VSSPDCP</text>
<text x="206.8" y="182.8">VSSDIG</text>
<text x="225.1" y="182.8">CPOUT</text>
<text x="237.3" y="181.7">10</text>
<text x="197.7" y="191.9">38*2</text>
<text x="199.7" y="186.8">17</text>
<text x="199.7" y="189.3">20</text>
<text x="206.8" y="187.9">VSSFB</text>
<text x="206.8" y="190.4">VSSIN</text>
<text x="197.7" y="194.4">44*2</text>
<text x="199.7" y="196.9">49</text>
<text x="206.8" y="193">VSSOUTA</text>
<text x="206.8" y="195.5">VSSOUTB</text>
<text x="206.8" y="198">VSS</text>
</g>
<g font-size="1.8">
<text x="204.4" y="94.4">8V97003</text>
<text x="204.4" y="92.2">U25</text>
</g>
</svg>
